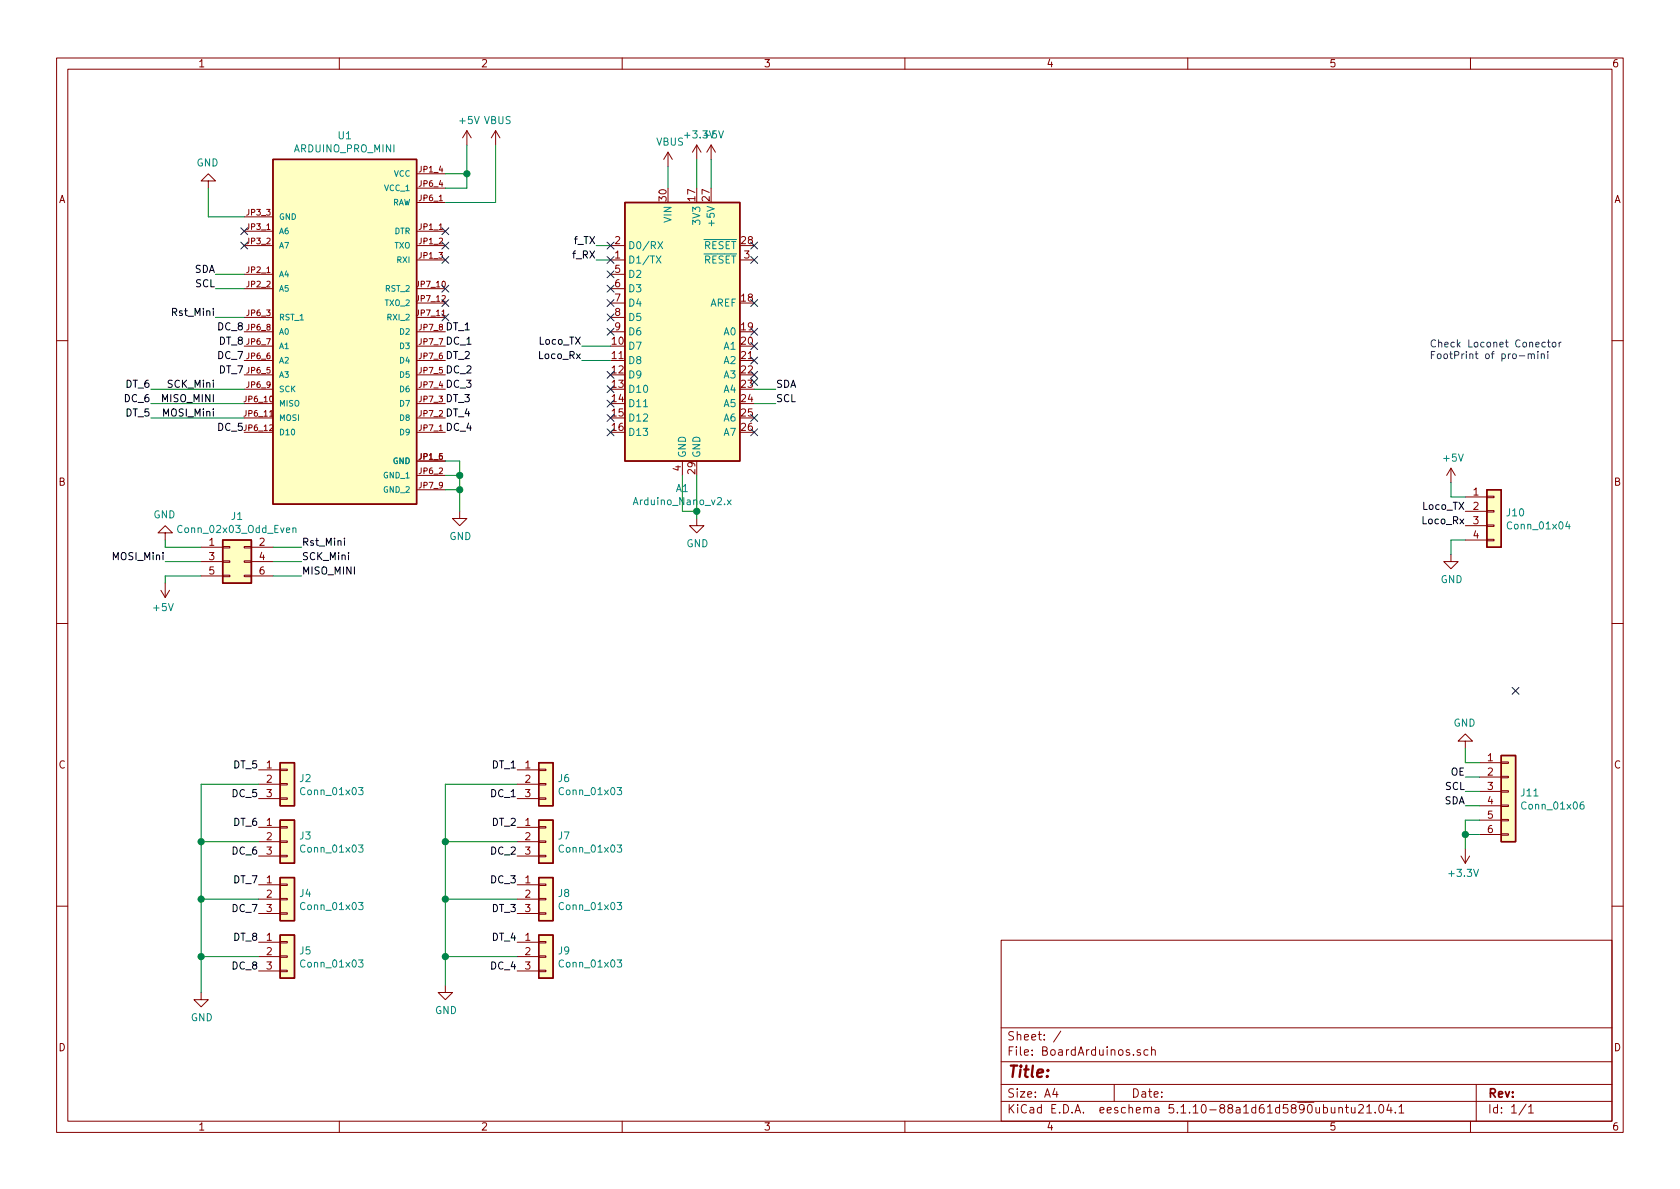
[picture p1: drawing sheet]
<svg xmlns="http://www.w3.org/2000/svg" width="297mm" height="210mm" viewBox="0 0 297 210" stroke-linecap="round" stroke-linejoin="round" font-family="sans-serif">
<g fill="none" stroke="#840000" stroke-width=".18">
<path d="M10 10.3h277v189.9h-277zM12 12.2h273v186.1h-273zM60 10.3v1.9M110 10.3v1.9M160 10.3v1.9M210 10.3v1.9M260 10.3v1.9M36.8 32h1.3l-1.3-1.3-1.2 1.3h1.2v1.3M43.2 38.3h5.1M73.7 30.7h5M73.7 35.8h5M73.7 33.3h5"/>
<path d="M82.5 23.1l-.7 1.3M82.5 23.1v2.5M82.5 23.1l.8 1.3M87.6 23.1l-.7 1.3M87.6 23.1v2.5M87.6 23.1l.8 1.3M118.1 26.9l-.8 1.3M118.1 26.9v2.6M118.1 26.9l.8 1.3M123.2 25.6l-.8 1.3M123.2 25.6v2.6M123.2 25.6l.8 1.3"/>
<path d="M125.7 25.6l-.7 1.3M125.7 25.6v2.6M125.7 25.6l.8 1.3M43.2 43.4h5.1M43.2 48.5h5.1M43.2 51h5.1M43.2 56.1h5.1M43.2 58.7h5.1M43.2 40.9h5.1M73.7 46h5M73.7 43.4h5M73.7 51h5"/>
<path d="M73.7 53.6h5M73.7 56.1h5M73.7 58.7h5M73.7 40.9h5M107.9 46h2.6M107.9 43.4h2.6M107.9 48.5h2.6M107.9 51h2.6M107.9 53.6h2.6M107.9 56.1h2.6M107.9 58.7h2.6M130.8 46h2.5"/>
<path d="M10 60.2h2M43.2 71.4h5.1M43.2 73.9h5.1M43.2 76.4h5.1M43.2 66.3h5.1M43.2 63.7h5.1M43.2 61.2h5.1M43.2 68.8h5.1M73.7 71.4h5M73.7 73.9h5M73.7 76.4h5M73.7 66.3h5"/>
<path d="M73.7 63.7h5M73.7 61.2h5M73.7 68.8h5M285 60.2h2M29.2 94.2h1.3l-1.3-1.2-1.3 1.2h1.3v1.3M35.6 96.8h3.8M35.6 99.3h3.8M39.4 96.6h1.2v.3h-1.2zM39.4 99.2h1.2v.2h-1.2zM43.2 96.6h1.2v.3h-1.2zM43.2 99.2h1.2v.2h-1.2zM44.4 96.8h3.9"/>
<path d="M44.4 99.3h3.9M73.7 81.5h5M73.7 84.1h5M73.7 86.6h5M81.3 90.4v1.3h1.2l-1.2 1.3-1.3-1.3h1.3M120.6 81.5v2.6M123.2 91.7v1.3h1.3l-1.3 1.2-1.3-1.2h1.3M256.5 98v1.3h1.3l-1.3 1.3-1.2-1.3h1.2M256.5 82.8l-.7 1.3M256.5 82.8v2.5M256.5 82.8l.8 1.3M259.1 87.9h3.8"/>
<path d="M259.1 90.4h3.8M259.1 93h3.8M259.1 95.5h3.8M262.9 95.4h1.3v.2h-1.3zM262.9 92.8h1.3v.3h-1.3zM262.9 87.8h1.3v.2h-1.3zM262.9 90.3h1.3v.2h-1.3zM10 110.3h2M28.4 104.4l.8 1.3M29.2 103.1v2.6M30 104.4l-.8 1.3M35.6 101.8h3.8"/>
<path d="M39.4 101.7h1.2v.3h-1.2zM43.2 101.7h1.2v.3h-1.2zM44.4 101.8h3.9M285 110.3h2M45.7 136.1h3.8M45.7 138.7h3.8M49.5 136h1.3v.3h-1.3zM49.5 138.6h1.3v.2h-1.3zM91.4 136.1h3.8M91.4 138.7h3.8M95.2 136h1.3v.3h-1.3zM95.2 138.6h1.3v.2h-1.3z"/>
<path d="M259.1 131.1h1.2l-1.2-1.3-1.3 1.3h1.3v1.2M261.6 134.9h3.8M261.6 137.4h3.8M261.6 139.9h3.8M265.4 137.3h1.3v.2h-1.3zM265.4 134.7h1.3v.3h-1.3zM265.4 139.8h1.3v.3h-1.3zM45.7 156.5h3.8M45.7 159h3.8M45.7 141.2h3.8M45.7 146.3h3.8M45.7 148.8h3.8"/>
<path d="M45.7 151.4h3.8M49.5 141.1h1.3v.2h-1.3zM49.5 151.3h1.3v.2h-1.3zM49.5 146.2h1.3v.2h-1.3zM49.5 148.7h1.3v.3h-1.3zM49.5 156.3h1.3v.3h-1.3zM49.5 158.9h1.3v.2h-1.3zM91.4 156.5h3.8M91.4 159h3.8M91.4 141.2h3.8M91.4 146.3h3.8M91.4 148.8h3.8"/>
<path d="M91.4 151.4h3.8M95.2 156.3h1.3v.3h-1.3zM95.2 158.9h1.3v.2h-1.3zM95.2 141.1h1.3v.2h-1.3zM95.2 151.3h1.3v.2h-1.3zM95.2 146.2h1.3v.2h-1.3zM95.2 148.7h1.3v.3h-1.3zM258.3 151.4l.8 1.2M259.1 150.1v2.5M259.8 151.4l-.7 1.2M261.6 142.5h3.8M261.6 145h3.8"/>
<path d="M261.6 147.6h3.8M265.4 144.9h1.3v.3h-1.3zM265.4 147.4h1.3v.3h-1.3zM265.4 142.4h1.3v.2h-1.3zM10 160.2h2M35.6 175.5v1.3h1.2l-1.2 1.2-1.3-1.2h1.3M45.7 161.5h3.8M45.7 166.6h3.8M45.7 169.2h3.8M45.7 171.7h3.8M49.5 161.4h1.3v.3h-1.3zM49.5 171.6h1.3v.2h-1.3z"/>
<path d="M49.5 166.5h1.3v.2h-1.3zM49.5 169h1.3v.3h-1.3zM78.7 174.2v1.3h1.3l-1.3 1.3-1.2-1.3h1.2M91.4 161.5h3.8M91.4 166.6h3.8M91.4 169.2h3.8M91.4 171.7h3.8M95.2 161.4h1.3v.3h-1.3zM95.2 171.6h1.3v.2h-1.3zM95.2 166.5h1.3v.2h-1.3zM95.2 169h1.3v.3h-1.3zM177 166.3h108v32h-108z"/>
<path d="M285 160.2h2M60 198.3v1.9M110 198.3v1.9M160 198.3v1.9M177 194.8h108M177 191.8h108M177 187.8h108M177 181.8h108M186.5 192.5l-.4 1h1M186.8 193v1M187.6 182.3l-1.3 2M197 191.8v3"/>
<path d="M201.6 185.7a.37 .37 0 0 0-.6 .1l.1 .2 .5 .2 .1 .1-.2 .3-.5-.1M203 185.7l-.5-.1-.2 .3v.6l.2 .1 .5-.1M203.6 185.7h.1a.37 .37 0 0 1 .6 .1v.8M203.6 185.1v1.5M210 198.3v1.9M235.4 195.8v.9l.4 .1 .2-.1M236 195.8v1M236.7 196l.2-.2 .4 .1 .1 .9M236.7 195.8v1M237.9 195.8h.5M238.1 195.3v1.3l.3 .2M238.9 195.8l.1 .9 .4 .1 .2-.1"/>
<path d="M239.6 195.8v1M240.2 195.5l.2-.2h.4l.3 .5-.9 1h.9M241.7 195.8l.4-.5v1.5M241.7 196.8h.8M243.2 196.7v.1M244 195.4l.1-.1a.8 .8 0 0 1 .6 .8 .8 .8 0 0 1-.6 .7 1 1 0 0 1-.1-1.4zM245.6 195.2l-.4 1.1h1M245.9 195.8v1M246.7 196.7v.1M247.4 195.8l.4-.5v1.5M247.4 196.8h.8M260 198.3v1.9"/>
<path d="M261 191.8v6.5M269.8 195.2l-1.2 2M270.3 195.8l.4-.5v1.5M270.3 196.8h.8"/>
</g>
<g fill="#ffffc2" stroke="#ffffc2" stroke-width=".18">
<path d="M95.2 155.2h2.6v7.6h-2.6z"/>
<path d="M39.4 95.5h5v7.6h-5z"/>
<path d="M265.4 133.6h2.6v15.2h-2.6z"/>
<path d="M110.5 35.8h20.3v45.7h-20.3z"/>
<path d="M95.2 134.9h2.6v7.6h-2.6z"/>
<path d="M95.2 145h2.6v7.6h-2.6z"/>
<path d="M95.2 165.3h2.6v7.7h-2.6z"/>
<path d="M49.5 134.9h2.6v7.6h-2.6z"/>
<path d="M49.5 145h2.6v7.6h-2.6z"/>
<path d="M49.5 155.2h2.6v7.6h-2.6z"/>
<path d="M49.5 165.3h2.6v7.7h-2.6z"/>
<path d="M262.9 86.6h2.5v10.2h-2.5z"/>
<path d="M48.3 28.2h25.4v60.9h-25.4z"/>
</g>
<g fill="none" stroke="#840000" stroke-width=".25">
<path d="M48.3 28.2h25.4v60.9h-25.4zM110.5 35.8h20.3v45.7h-20.3zM39.4 95.5h5v7.6h-5zM262.9 86.6h2.5v10.2h-2.5zM49.5 134.9h2.6v7.6h-2.6zM95.2 134.9h2.6v7.6h-2.6zM265.4 133.6h2.6v15.2h-2.6zM49.5 145h2.6v7.6h-2.6zM49.5 155.2h2.6v7.6h-2.6zM95.2 155.2h2.6v7.6h-2.6zM95.2 145h2.6v7.6h-2.6zM49.5 165.3h2.6v7.7h-2.6z"/>
<path d="M95.2 165.3h2.6v7.7h-2.6z"/>
</g>
<g fill="none" stroke="#008484" stroke-width=".18">
<path d="M116 45.3l.9 1.2M116.3 42.7l.9 1.3M116.9 45.3l-.9 1.2M117.2 42.7l-.9 1.3M51.8 93.5l.2-.2 .3 .1v.8M51.8 93.3v.9M128.6 88.4l.7 .8M129.3 88.4l-.7 .8M277.1 92.2l-.3 .9h.8M277.4 92.7v.8M63.4 139.3h.8l-.4 .4 .3 .2v.6h-.5l-.2-.1M109.1 139.3h.8l-.4 .4 .4 .2-.1 .6h-.5l-.2-.1"/>
<path d="M63.4 149.4h.8l-.4 .5 .3 .1v.6l-.5 .1-.2-.1M63.4 159.6h.8l-.4 .5 .3 .1v.6l-.5 .1-.2-.2M109.1 159.6h.8l-.4 .5 .4 .1-.1 .6-.5 .1-.2-.2M109.1 149.4h.8l-.4 .5 .4 .1-.1 .6-.5 .1-.2-.1M280 141.8l-.4 .1a.87 .87 0 0 0 0 1.2l.4-.2v-.5l-.4-.1-.2 .2M63.4 169.7h.8l-.4 .5 .3 .2v.6h-.5l-.2-.1M109.1 169.7h.8l-.4 .5 .4 .2-.1 .6h-.5l-.2-.1"/>
</g>
<g fill="none" stroke="#008400" stroke-width=".18">
<path d="M36.8 33.3v5h6.4M78.7 30.7h3.8M82.5 25.6v7.7h-3.8M87.6 25.6v10.2h-8.9M118.1 29.5v3.8M123.2 28.2v5.1M125.7 28.2v5.1M38.1 56.1h5.1M38.1 51h5.1M38.1 48.5h5.1M105.4 43.4h2.5M105.4 46h2.5"/>
<path d="M26.7 73.9h16.5M26.7 71.4h16.5M26.7 68.8h16.5M102.9 61.2h5M102.9 63.7h5M133.3 71.4h3.9M133.3 68.8h3.9M29.2 95.5v1.3h6.4M29.2 99.3h6.4M48.3 99.3h5M48.3 96.8h5M78.7 81.5h2.6v8.9"/>
<path d="M78.7 84.1h2.6M78.7 86.6h2.6M120.6 84.1v6.3h2.6M123.2 84.1v7.6M256.5 85.3v2.6h2.6M259.1 95.5h-2.6v2.5M35.6 101.8h-6.4v1.3M48.3 101.8h5M45.7 138.7h-10.1v36.8M91.4 138.7h-12.7v35.5M259.1 132.3v2.6h2.5M259.1 139.9h2.5"/>
<path d="M259.1 137.4h2.5M35.6 148.8h10.1M35.6 159h10.1M78.7 148.8h12.7M78.7 159h12.7M259.1 147.6h2.5M259.1 142.5h2.5M261.6 145h-2.5v5.1M35.6 169.2h10.1M78.7 169.2h12.7"/>
</g>
<path d="M60.9 95.2v.1M60.9 95.6v.8" fill="none" stroke="#000" stroke-width=".18"/>
<g fill="none" stroke="#0000c2" stroke-width=".18">
<path d="M268.6 62.9h1M270.2 62.7l.2-.1h.3l.1 .8M270.2 62.6v.8M270.8 62.8l.1-.2h.3l.1 .8M271.9 62.1v.2M271.9 62.6v.8M272.5 62.7l.2-.1h.3v.8M272.5 62.6v.8M273.2 60.6l-.3-.1-.3 .3 .1 .5h.5M273.6 60.5h.5M273.7 62.1v.2M273.7 62.6v.8"/>
<path d="M273.8 60.1v1.1l.3 .2M274.5 60.6l.2-.1 .4 .1v.5l-.1 .2-.3 .1-.2-.2zM275.7 60.5v.9M276 60.5l-.2 .1-.1 .2"/>
</g>
<g fill="#008400" stroke="#008400" stroke-width=".25">
<circle cx="123.2" cy="90.4" r=".51"/>
<circle cx="82.6" cy="30.7" r=".51"/>
<circle cx="259.1" cy="147.6" r=".51"/>
<circle cx="78.7" cy="169.2" r=".51"/>
<circle cx="78.7" cy="148.8" r=".51"/>
<circle cx="78.7" cy="159" r=".51"/>
<circle cx="81.3" cy="84.1" r=".51"/>
<circle cx="35.6" cy="169.2" r=".51"/>
<circle cx="35.6" cy="159" r=".51"/>
<circle cx="81.3" cy="86.6" r=".51"/>
<circle cx="35.6" cy="148.8" r=".51"/>
</g>
<g fill="none" stroke="#000084" stroke-width=".18">
<path d="M42.6 42.8l1.2 1.2M42.6 40.3l1.2 1.2M43.8 42.8l-1.2 1.2M43.8 40.3l-1.2 1.2M78.1 55.5l1.2 1.2M78.1 42.8l1.2 1.2M78.1 53l1.2 1.2M78.1 45.4l1.2 1.2M78.1 50.4l1.2 1.3M78.1 40.3l1.2 1.2M79.3 55.5l-1.2 1.2M79.3 42.8l-1.2 1.2"/>
<path d="M79.3 53l-1.2 1.2M79.3 45.4l-1.2 1.2M79.3 50.4l-1.2 1.3M79.3 40.3l-1.2 1.2M107.3 58.1l1.3 1.2M107.3 45.4l1.3 1.2M107.3 55.5l1.3 1.2M107.3 53l1.3 1.2M107.3 50.4l1.3 1.3M107.3 47.9l1.3 1.2M107.3 42.8l1.3 1.2M108.6 58.1l-1.3 1.2"/>
<path d="M108.6 45.4l-1.3 1.2M108.6 55.5l-1.3 1.2M108.6 53l-1.3 1.2M108.6 50.4l-1.3 1.3M108.6 47.9l-1.3 1.2M108.6 42.8l-1.3 1.2M132.7 58.1l1.3 1.2M132.7 42.8l1.3 1.2M132.7 45.4l1.3 1.2M132.7 53l1.3 1.2M134 42.8l-1.3 1.2M134 45.4l-1.3 1.2"/>
<path d="M134 58.1l-1.3 1.2M134 53l-1.3 1.2M107.3 68.2l1.3 1.2M107.3 70.8l1.3 1.2M107.3 73.3l1.3 1.2M107.3 75.8l1.3 1.3M107.3 65.7l1.3 1.2M108.6 68.2l-1.3 1.2M108.6 70.8l-1.3 1.2M108.6 73.3l-1.3 1.2M108.6 75.8l-1.3 1.3M108.6 65.7l-1.3 1.2"/>
<path d="M132.7 75.8l1.3 1.3M132.7 73.3l1.3 1.2M132.7 66.9l1.3 1.3M132.7 65.7l1.3 1.2M132.7 63.1l1.3 1.3M132.7 60.6l1.3 1.2M134 75.8l-1.3 1.3M134 73.3l-1.3 1.2M134 66.9l-1.3 1.3M134 65.7l-1.3 1.2M134 63.1l-1.3 1.3M134 60.6l-1.3 1.2"/>
<path d="M267.4 121.6l1.2 1.2M268.6 121.6l-1.2 1.2"/>
</g>
<text font-size="2.8" fill="#840000" x="178" y="190.5">Title:</text>
<g font-size="2.1" fill="#840000">
<text x="178" y="184">Sheet: /</text>
<text x="178" y="186.7">File: BoardArduinos.sch</text>
<text x="178" y="196.9">KiCad E.D.A. eeschema 5.1.10-88a1d61d5890ubuntu21.04.1</text>
<text x="178" y="194.1">Size: A4</text>
<text x="200" y="194.1">Date:</text>
<text x="263" y="194.1">Rev:</text>
<text x="263" y="196.9">Id: 1/1</text>
</g>
<g font-size="1.8" fill="#840000">
<text x="35" y="11.9">1</text>
<text x="85" y="11.9">2</text>
<text x="135" y="11.9">3</text>
<text x="185" y="11.9">4</text>
<text x="235" y="11.9">5</text>
<text x="285" y="11.9">6</text>
<text x="10.4" y="35.9">A</text>
<text x="117.9" y="35.5" transform="rotate(-90 117.9 35.5)">30</text>
<text x="122.9" y="35.5" transform="rotate(-90 122.9 35.5)">17</text>
<text x="125.5" y="35.5" transform="rotate(-90 125.5 35.5)">27</text>
<text x="285.4" y="35.9">A</text>
<text x="108.7" y="45.7">1</text>
<text x="108.7" y="43.2">2</text>
<text x="131.1" y="43.2">28</text>
<text x="131.6" y="45.7">3</text>
<text x="108.7" y="48.3">5</text>
<text x="108.7" y="50.8">6</text>
<text x="108.7" y="53.3">7</text>
<text x="131.1" y="53.3">18</text>
<text x="108.7" y="55.9">8</text>
<text x="108.7" y="58.4">9</text>
<text x="131.1" y="58.4">19</text>
<text x="108.3" y="61">10</text>
<text x="108.3" y="63.5">11</text>
<text x="131.1" y="61">20</text>
<text x="131.1" y="63.5">21</text>
<text x="108.3" y="66">12</text>
<text x="108.3" y="68.6">13</text>
<text x="108.3" y="71.1">14</text>
<text x="131.1" y="66">22</text>
<text x="131.1" y="68.6">23</text>
<text x="131.1" y="71.1">24</text>
<text x="108.3" y="73.7">15</text>
<text x="108.3" y="76.2">16</text>
<text x="131.1" y="73.7">25</text>
<text x="131.1" y="76.2">26</text>
<text x="120.4" y="83.3" transform="rotate(-90 120.4 83.3)">4</text>
<text x="122.9" y="83.8" transform="rotate(-90 122.9 83.8)">29</text>
<text x="10.4" y="85.9">B</text>
<text x="260.5" y="87.6">1</text>
<text x="285.4" y="85.9">B</text>
<text x="260.5" y="90.2">2</text>
<text x="260.5" y="92.7">3</text>
<text x="260.5" y="95.2">4</text>
<text x="37" y="96.5">1</text>
<text x="37" y="99.1">3</text>
<text x="37" y="101.6">5</text>
<text x="45.9" y="96.5">2</text>
<text x="45.9" y="99.1">4</text>
<text x="45.9" y="101.6">6</text>
<text x="10.4" y="135.9">C</text>
<text x="47.1" y="135.9">1</text>
<text x="92.9" y="135.9">1</text>
<text x="263" y="134.6">1</text>
<text x="263" y="137.2">2</text>
<text x="285.4" y="135.9">C</text>
<text x="47.1" y="138.4">2</text>
<text x="47.1" y="141">3</text>
<text x="92.9" y="138.4">2</text>
<text x="92.9" y="141">3</text>
<text x="263" y="139.7">3</text>
<text x="263" y="142.2">4</text>
<text x="47.1" y="146">1</text>
<text x="47.1" y="148.6">2</text>
<text x="92.9" y="146">1</text>
<text x="92.9" y="148.6">2</text>
<text x="263" y="144.8">5</text>
<text x="263" y="147.3">6</text>
<text x="47.1" y="151.1">3</text>
<text x="92.9" y="151.1">3</text>
<text x="47.1" y="156.2">1</text>
<text x="47.1" y="158.7">2</text>
<text x="47.1" y="161.3">3</text>
<text x="92.9" y="156.2">1</text>
<text x="92.9" y="158.7">2</text>
<text x="92.9" y="161.3">3</text>
<text x="47.1" y="166.4">1</text>
<text x="92.9" y="166.4">1</text>
<text x="47.1" y="168.9">2</text>
<text x="47.1" y="171.4">3</text>
<text x="92.9" y="168.9">2</text>
<text x="92.9" y="171.4">3</text>
<text x="10.4" y="185.9">D</text>
<text x="285.4" y="185.9">D</text>
<text x="35" y="199.9">1</text>
<text x="85" y="199.9">2</text>
<text x="135" y="199.9">3</text>
<text x="185" y="199.9">4</text>
<text x="235" y="199.9">5</text>
<text x="285" y="199.9">6</text>
</g>
<g font-size="1.8" fill="#008484">
<text x="81.3" y="21.9">+5V VBUS</text>
<text x="34.7" y="29.4">GND</text>
<text x="52.1" y="26.9">ARDUINO_PRO_MINI</text>
<text x="59.8" y="24.6">U1</text>
<text x="116.1" y="25.7">VBUS</text>
<text x="121.2" y="24.5">+3.3V</text>
<text x="124.5" y="24.5">+5V</text>
<text x="118.7" y="39.3" transform="rotate(-90 118.7 39.3)">VIN</text>
<text x="123.8" y="39.5" transform="rotate(-90 123.8 39.5)">3V3</text>
<text x="126.4" y="39.5" transform="rotate(-90 126.4 39.5)">+5V</text>
<text x="111" y="46.6">D1/TX</text>
<text x="111" y="44.1">D0/RX</text>
<text x="124.4" y="44.1">RESET</text>
<text x="124.4" y="46.6">RESET</text>
<text x="111" y="49.1">D2</text>
<text x="111" y="51.7">D3</text>
<text x="111" y="54.2">D4</text>
<text x="111" y="56.8">D5</text>
<text x="111" y="59.3">D6</text>
<text x="125.5" y="54.2">AREF</text>
<text x="128" y="59.3">A0</text>
<text x="111" y="61.8">D7</text>
<text x="111" y="64.4">D8</text>
<text x="128" y="61.8">A1</text>
<text x="128" y="64.4">A2</text>
<text x="111" y="66.9">D9</text>
<text x="111" y="69.5">D10</text>
<text x="128" y="66.9">A3</text>
<text x="128" y="69.5">A4</text>
<text x="111" y="72">D11</text>
<text x="111" y="74.5">D12</text>
<text x="111" y="77.1">D13</text>
<text x="128" y="72">A5</text>
<text x="128" y="74.5">A6</text>
<text x="128" y="77.1">A7</text>
<text x="121.3" y="81" transform="rotate(-90 121.3 81)">GND</text>
<text x="123.8" y="81" transform="rotate(-90 123.8 81)">GND</text>
<text x="255.3" y="81.6">+5V</text>
<text x="112.3" y="89.3">Arduino_Nano_v2.x</text>
<text x="119.5" y="87">A1</text>
<text x="27.1" y="91.7">GND</text>
<text x="31.9" y="94.3">Conn_02x03_Odd_Even</text>
<text x="40.9" y="91.9">J1</text>
<text x="79.5" y="95.5">GND</text>
<text x="266.5" y="91.3">J10</text>
<text x="266.8" y="93.6">Conn_01x04</text>
<text x="121.4" y="96.8">GND</text>
<text x="254.7" y="103.1">GND</text>
<text x="27.2" y="108.1">+5V</text>
<text x="257" y="128.5">GND</text>
<text x="53" y="138.3">J2</text>
<text x="53.5" y="140.6">Conn_01x03</text>
<text x="98.8" y="138.3">J6</text>
<text x="99.2" y="140.6">Conn_01x03</text>
<text x="269" y="140.8">J11</text>
<text x="269.4" y="143.1">Conn_01x06</text>
<text x="53" y="148.5">J3</text>
<text x="98.8" y="148.5">J7</text>
<text x="53.5" y="150.8">Conn_01x03</text>
<text x="99.2" y="150.8">Conn_01x03</text>
<text x="256.4" y="155.1">+3.3V</text>
<text x="53" y="158.6">J4</text>
<text x="53.5" y="160.9">Conn_01x03</text>
<text x="98.8" y="158.6">J8</text>
<text x="99.2" y="160.9">Conn_01x03</text>
<text x="53" y="168.8">J5</text>
<text x="53.5" y="171.1">Conn_01x03</text>
<text x="98.8" y="168.8">J9</text>
<text x="99.2" y="171.1">Conn_01x03</text>
<text x="76.9" y="179.3">GND</text>
<text x="33.7" y="180.6">GND</text>
</g>
<g font-size="1.8">
<text x="101.4" y="45.7">f_RX</text>
<text x="101.6" y="43.2">f_TX</text>
<text x="34.4" y="48.3">SDA</text>
<text x="34.6" y="50.8">SCL</text>
<text x="30.7" y="55.9">Rst_Mini</text>
<text x="38.7" y="58.4">DC_8</text>
<text x="78.7" y="58.4">DT_1</text>
<text x="38.7" y="63.5">DC_7</text>
<text x="38.9" y="61">DT_8</text>
<text x="78.7" y="63.5">DT_2</text>
<text x="78.7" y="61">DC_1</text>
<text x="95.4" y="63.5">Loco_Rx</text>
<text x="95.4" y="61">Loco_TX</text>
<text x="22.1" y="71.1">DC_6</text>
<text x="22.4" y="68.6">DT_6</text>
<text x="28.9" y="71.1">MISO_MINI</text>
<text x="29.8" y="68.6">SCK_Mini</text>
<text x="38.9" y="66">DT_7</text>
<text x="78.7" y="71.1">DT_3</text>
<text x="78.7" y="66">DC_2</text>
<text x="78.7" y="68.6">DC_3</text>
<text x="137.2" y="71.1">SCL</text>
<text x="137.2" y="68.6">SDA</text>
<text x="22.4" y="73.7">DT_5</text>
<text x="29.1" y="73.7">MOSI_Mini</text>
<text x="38.7" y="76.2">DC_5</text>
<text x="78.7" y="73.7">DT_4</text>
<text x="78.7" y="76.2">DC_4</text>
<text x="251.6" y="92.7">Loco_Rx</text>
<text x="251.6" y="90.2">Loco_TX</text>
<text x="20.2" y="99.1">MOSI_Mini</text>
<text x="53.3" y="101.6">MISO_MINI</text>
<text x="53.3" y="99.1">SCK_Mini</text>
<text x="53.3" y="96.5">Rst_Mini</text>
<text x="41.4" y="135.9">DT_5</text>
<text x="87.1" y="135.9">DT_1</text>
<text x="256.5" y="137.2">OE</text>
<text x="41.2" y="141">DC_5</text>
<text x="86.9" y="141">DC_1</text>
<text x="255.3" y="142.2">SDA</text>
<text x="255.5" y="139.7">SCL</text>
<text x="41.4" y="146">DT_6</text>
<text x="87.1" y="146">DT_2</text>
<text x="41.2" y="151.1">DC_6</text>
<text x="86.9" y="151.1">DC_2</text>
<text x="41.2" y="161.3">DC_7</text>
<text x="41.4" y="156.2">DT_7</text>
<text x="86.9" y="156.2">DC_3</text>
<text x="87.1" y="161.3">DT_3</text>
<text x="41.4" y="166.4">DT_8</text>
<text x="87.1" y="166.4">DT_4</text>
<text x="41.2" y="171.4">DC_8</text>
<text x="86.9" y="171.4">DC_4</text>
</g>
<g font-size="1.8" fill="#0000c2">
<text x="252.7" y="61.4">Check Loconet Conector</text>
<text x="252.7" y="63.5">FootPrint of pro-mini</text>
</g>
<g font-size="1.4" fill="#008484">
<text x="68.1" y="33.8">VCC_1</text>
<text x="69.6" y="31.2">VCC</text>
<text x="49.3" y="41.4">A6</text>
<text x="49.3" y="38.9">GND</text>
<text x="69.3" y="36.3">RAW</text>
<text x="69.7" y="41.4">DTR</text>
<text x="49.3" y="43.9">A7</text>
<text x="69.7" y="43.9">TXO</text>
<text x="70.3" y="46.5">RXI</text>
<text x="49.3" y="49">A4</text>
<text x="49.3" y="51.6">A5</text>
<text x="68.2" y="51.6">RST_2</text>
<text x="49.3" y="56.6">RST_1</text>
<text x="49.3" y="59.2">A0</text>
<text x="68.2" y="54.1">TXO_2</text>
<text x="68.7" y="56.6">RXI_2</text>
<text x="70.8" y="59.2">D2</text>
<text x="49.3" y="64.3">A2</text>
<text x="49.3" y="61.7">A1</text>
<text x="70.8" y="64.3">D4</text>
<text x="70.8" y="61.7">D3</text>
<text x="49.3" y="71.9">MISO</text>
<text x="49.3" y="66.8">A3</text>
<text x="49.3" y="69.3">SCK</text>
<text x="70.8" y="71.9">D7</text>
<text x="70.8" y="69.3">D6</text>
<text x="70.8" y="66.8">D5</text>
<text x="49.3" y="74.4">MOSI</text>
<text x="49.3" y="77">D10</text>
<text x="70.8" y="77">D9</text>
<text x="70.8" y="74.4">D8</text>
<text x="69.5" y="82">GND</text>
<text x="67.9" y="84.6">GND_1</text>
<text x="67.9" y="87.1">GND_2</text>
</g>
<g font-size="1.4" fill="#840000">
<text x="74.2" y="30.5">JP1_4</text>
<text x="74.2" y="35.6">JP6_1</text>
<text x="74.2" y="33">JP6_4</text>
<text x="43.7" y="40.6">JP3_1</text>
<text x="43.7" y="38.1">JP3_3</text>
<text x="74.2" y="40.6">JP1_1</text>
<text x="43.7" y="43.2">JP3_2</text>
<text x="74.2" y="43.2">JP1_2</text>
<text x="74.2" y="45.7">JP1_3</text>
<text x="43.7" y="48.3">JP2_1</text>
<text x="43.7" y="50.8">JP2_2</text>
<text x="73.8" y="50.8">JP7_10</text>
<text x="73.8" y="53.3">JP7_12</text>
<text x="43.7" y="55.9">JP6_3</text>
<text x="43.7" y="58.4">JP6_8</text>
<text x="73.8" y="55.9">JP7_11</text>
<text x="74.2" y="58.4">JP7_8</text>
<text x="43.7" y="63.5">JP6_6</text>
<text x="43.7" y="61">JP6_7</text>
<text x="74.2" y="63.5">JP7_6</text>
<text x="74.2" y="61">JP7_7</text>
<text x="43.3" y="71.1">JP6_10</text>
<text x="43.7" y="66">JP6_5</text>
<text x="43.7" y="68.6">JP6_9</text>
<text x="74.2" y="71.1">JP7_3</text>
<text x="74.2" y="68.6">JP7_4</text>
<text x="74.2" y="66">JP7_5</text>
<text x="43.3" y="73.7">JP6_11</text>
<text x="43.3" y="76.2">JP6_12</text>
<text x="74.2" y="76.2">JP7_1</text>
<text x="74.2" y="73.7">JP7_2</text>
<text x="74.2" y="81.3">JP1_5</text>
<text x="74.2" y="83.8">JP6_2</text>
<text x="77.4" y="81.3">6</text>
<text x="74.2" y="86.4">JP7_9</text>
</g>
</svg>
